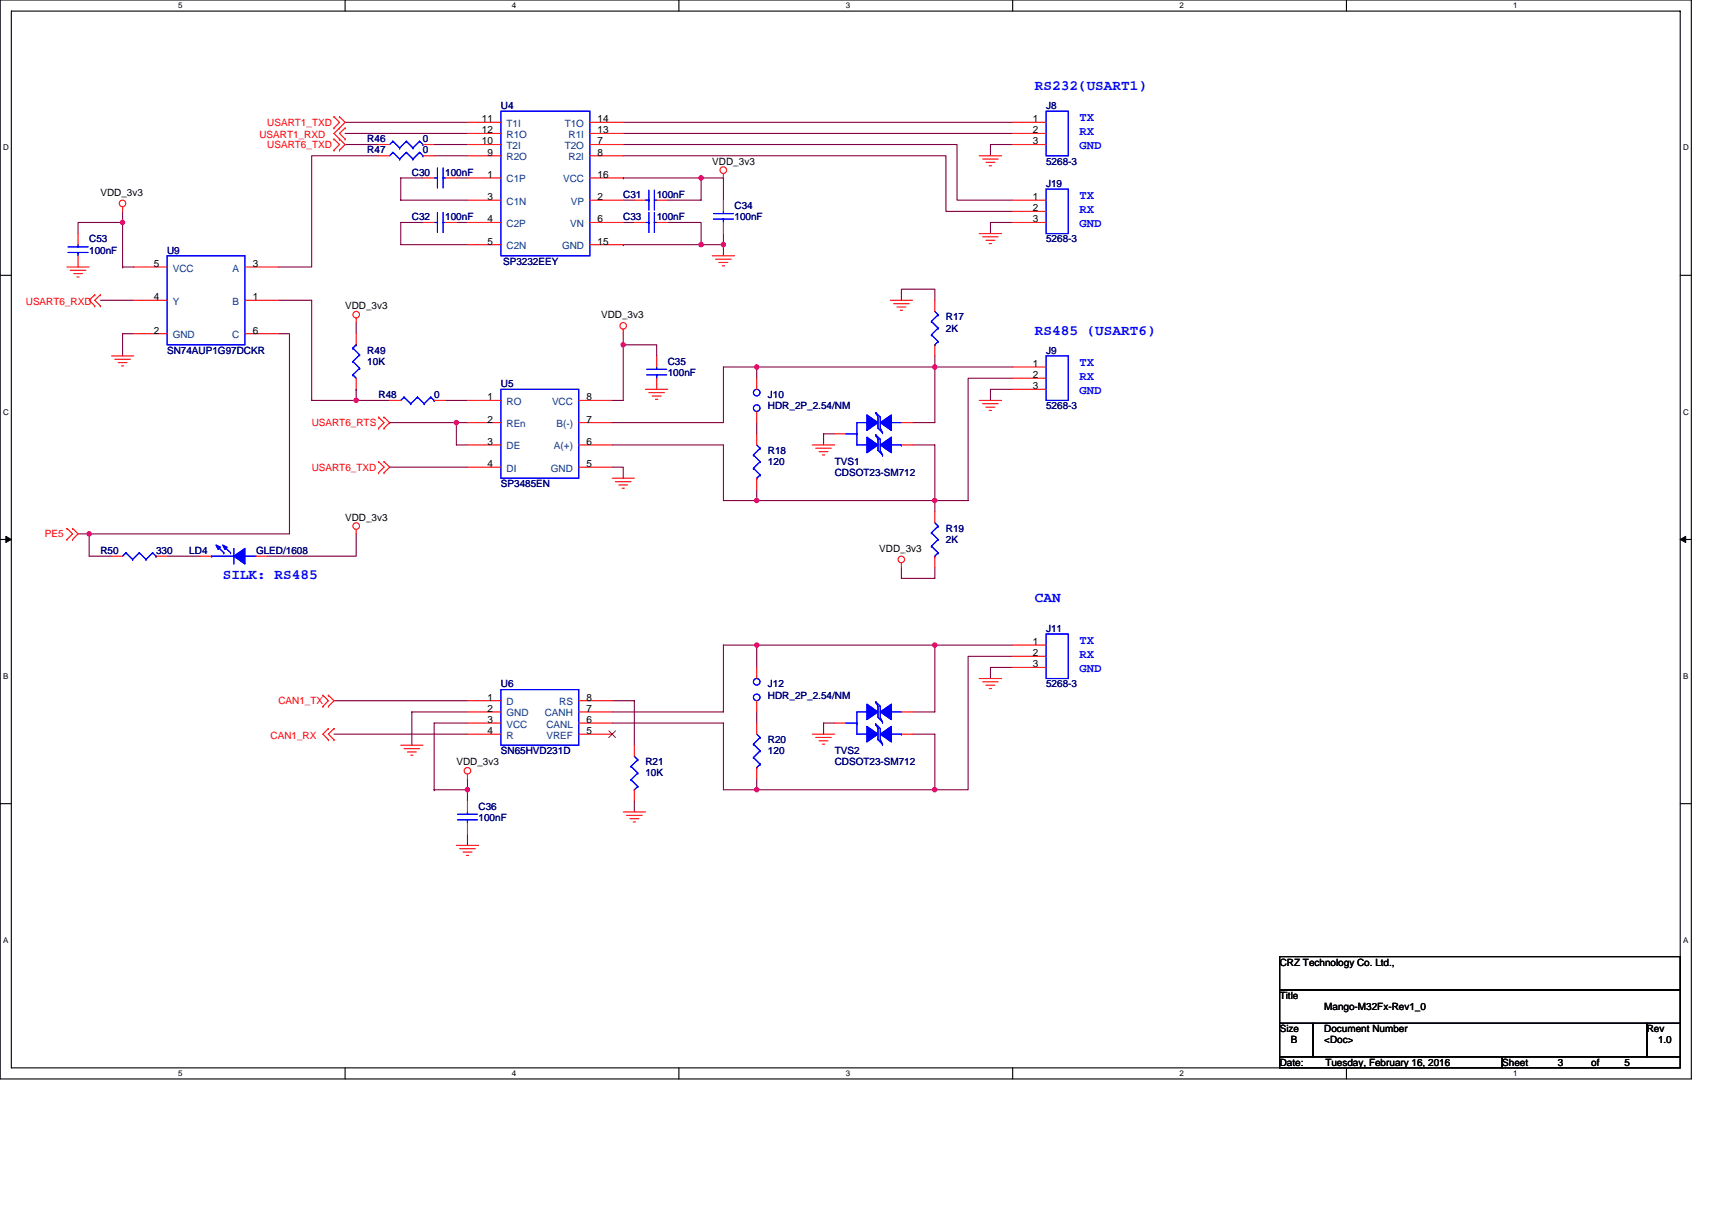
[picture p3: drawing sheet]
<svg xmlns="http://www.w3.org/2000/svg" width="297mm" height="210mm" viewBox="0 0 297 210" stroke-linecap="round" stroke-linejoin="round" font-family="sans-serif">
<path d="M0 0h293.5v187.2h-293.5zM2 1.9h289.5v183.4h-289.5z" fill="none" stroke="#000" stroke-width=".19"/>
<g fill="#fff">
<path d="M30.9 .2h.8v1.6h-.8z"/>
<path d="M30.9 185.5h.8v1.6h-.8z"/>
</g>
<path d="M59.9 0v1.9M59.9 185.3v1.9" fill="none" stroke="#000" stroke-width=".19"/>
<g fill="#fff">
<path d="M88.8 .2h.8v1.6h-.8z"/>
<path d="M88.8 185.5h.8v1.6h-.8z"/>
</g>
<path d="M117.8 0v1.9M117.8 185.3v1.9" fill="none" stroke="#000" stroke-width=".19"/>
<g fill="#fff">
<path d="M146.7 .2h.8v1.6h-.8z"/>
<path d="M146.7 185.5h.8v1.6h-.8z"/>
</g>
<path d="M175.7 0v1.9M175.7 185.3v1.9" fill="none" stroke="#000" stroke-width=".19"/>
<g fill="#fff">
<path d="M204.7 .2h.7v1.6h-.7z"/>
<path d="M204.7 185.5h.7v1.6h-.7z"/>
</g>
<path d="M233.6 0v1.9M233.6 185.3v1.9" fill="none" stroke="#000" stroke-width=".19"/>
<g fill="#fff">
<path d="M262.6 .2h.7v1.6h-.7z"/>
<path d="M262.6 185.5h.7v1.6h-.7z"/>
<path d="M.5 24.8h1v1.6h-1z"/>
<path d="M292 24.8h1v1.6h-1z"/>
<path d="M.5 70.7h1v1.5h-1z"/>
<path d="M292 70.7h1v1.5h-1z"/>
</g>
<path d="M0 47.8h2M291.5 47.8h2" fill="none" stroke="#000" stroke-width=".19"/>
<g fill="#fff">
<path d="M.5 116.5h.9v1.6h-.9z"/>
<path d="M292 116.5h.9v1.6h-.9z"/>
</g>
<path d="M0 93.6h2M291.5 93.6h2" fill="none" stroke="#000" stroke-width=".19"/>
<path d="M1 93.1l1 .5-1 .5zM291.5 93.6l1-.5v1z" fill="#000" stroke="#000" stroke-width=".17"/>
<g fill="#fff">
<path d="M.5 162.4h.9v1.5h-.9z"/>
<path d="M292 162.4h.9v1.5h-.9z"/>
</g>
<path d="M0 139.5h2M291.5 139.5h2M222 166h69.5v5.8h-69.5zM222 171.8h69.5v5.8h-69.5zM222 177.6h5.8v5.8h-5.8zM227.8 177.6h57.9v5.8h-57.9zM285.7 177.6h5.8v5.8h-5.8zM222 183.4h38.6v1.9h-38.6zM260.6 183.4h30.9v1.9h-30.9z" fill="none" stroke="#000" stroke-width=".19"/>
<g fill="none" stroke="#800040" stroke-width=".19">
<path d="M21.3 36.7v1.9M21.3 38.6h-7.8v1.9M21.3 38.6h.1M21.3 38.6v7.7M59.9 23.2h21.2M59.9 21.2h21.2M59.9 25.1h5.8M65.7 27h-11.6v19.3h-5.8M73.4 30.9h-3.9v3.8h11.6M73.4 38.6h-3.9v3.9h11.6M75.3 25.1h5.8M75.3 27h5.8"/>
<path d="M79.2 30.9h1.9M79.2 38.6h1.9M108.1 38.6h2M108.1 34.7h2M108.1 30.9h.1M108.1 21.2h67.6M108.1 23.2h67.6M108.1 25.1h57.9v9.6h9.7M108.1 27h56v9.7h11.6M108.1 30.9h13.5M115.9 38.6h5.7v3.9M121.6 30.9h3.9v3.8"/>
<path d="M121.6 30.9v3.8h-5.7M175.7 25.1h-3.9v1.9M175.7 38.6h-3.9v1.9M17.4 52.1h5.8M21.3 46.3h1.9M21.3 46.3h.1M23.2 57.9h-1.9v3.9M48.3 52.1h5.8v17.4h7.7M48.3 57.9h1.9v34.7h-34.7M61.8 56v1.9M108.1 42.5h.1M108.1 57.9v1.9"/>
<path d="M108.1 59.8h5.8v2M108.1 59.8h.1M108.1 59.8v9.7h-1.9M108.1 42.5h13.5M121.6 42.5h3.9M125.5 42.5h.1M125.5 40.5v2M125.5 42.5v1.9M156.4 52.1v-1.9h5.8v1.9M61.8 67.6h.1M61.8 69.5h5.8M61.8 67.6v1.9"/>
<path d="M67.6 73.3h.1M67.6 73.3h11.6M77.3 69.5h3.8M79.2 73.3v3.9h1.9M79.2 73.3h1.9M106.2 77.2h19.3v9.7h5.8M131.3 65.6v-1.9h-5.8v9.6h-19.3M131.3 73.3v2M131.3 63.7h30.9v9.6h-3.9M131.3 63.7h.1M144.8 75.3h-1.9v1.9M158.3 77.2h3.9v9.7"/>
<path d="M162.2 61.8v1.9h13.5M175.7 65.6h-7.7v21.3h-5.8M175.7 67.6h-3.9v1.9M13.5 92.6h2M15.5 92.6h.1M15.5 92.6v3.9h3.8M29 96.5h5.8M61.8 92.6v3.9h-15.4M67.6 81.1h13.5M106.2 81.1h1.9v1.9M131.3 84.9v2M131.3 86.9h.1"/>
<path d="M131.3 86.9h30.9M156.4 98.4v2h5.8v-2M162.2 86.9v1.9M131.3 112h-5.8v11.5h-19.3M131.3 112v3.8M131.3 112h.1M131.3 112h30.9M162.2 112h13.5M162.2 112v11.5h-3.9M175.7 113.9h-7.7v23.2h-5.8M175.7 115.8h-3.9v2M58 121.6h23.1"/>
<path d="M58 127.4h23.1M75.3 137.1h.1M75.3 137.1h5.8M81.1 137.1v1.9M81.1 123.5h-9.6v5.8M81.1 125.5h-5.8v11.6M81.1 135.1v2M106.2 121.6h3.9v7.7M106.2 125.5h19.3v11.6h5.8M110.1 139v1.9M131.3 123.5v2M131.3 135.1v2"/>
<path d="M131.3 137.1h.1M144.8 125.5h-1.9v1.9M158.3 127.4h3.9v9.7h-30.9M81.1 144.8v1.9"/>
</g>
<g fill="#f0f" stroke="#f0f" stroke-width=".19">
<circle cx="125.5" cy="42.4" r=".38"/>
<circle cx="121.6" cy="42.4" r=".38"/>
<circle cx="121.6" cy="30.9" r=".38"/>
<circle cx="81.1" cy="137" r=".38"/>
<circle cx="108.1" cy="59.8" r=".38"/>
<circle cx="79.2" cy="73.3" r=".38"/>
<circle cx="162.2" cy="63.7" r=".38"/>
<circle cx="131.3" cy="63.7" r=".38"/>
<circle cx="162.2" cy="86.9" r=".38"/>
<circle cx="131.3" cy="86.9" r=".38"/>
<circle cx="162.2" cy="137" r=".38"/>
<circle cx="131.3" cy="137" r=".38"/>
<circle cx="162.2" cy="111.9" r=".38"/>
<circle cx="131.3" cy="111.9" r=".38"/>
<circle cx="61.8" cy="69.5" r=".38"/>
<circle cx="15.5" cy="92.6" r=".38"/>
<circle cx="21.3" cy="38.6" r=".38"/>
</g>
<g fill="none" stroke="#f00" stroke-width=".19">
<path d="M21.3 35.9v.8M58 22.2h.1M58 20.3h.1M58 26.1h.1M58 24.1h.1M58 20.3l.9 .9-.9 1M58 24.1l.9 1-.9 1M58.9 20.3h.1M58.9 22.2h.1M58.9 24.1h.1M58.9 26.1h.1M58.9 20.3l1 .9-1.9 2 .9 .9"/>
<path d="M58.9 24.1l1 1-1 1M59.9 22.2h.1M59.9 24.1h.1M59.9 22.2l-1 1 1 .9M65.7 25.1h1.9M65.7 27h1.9M73.4 38.6h1.9M73.4 30.9h1.9M73.4 25.1h1.9M73.4 27h1.9M77.3 38.6h1.9M77.3 30.9h1.9"/>
<path d="M81.1 34.7h5.8M81.1 38.6h5.8M81.1 30.9h5.8M81.1 25.1h5.8M81.1 27h5.8M81.1 21.2h5.8M81.1 23.2h5.8M102.3 34.7h5.8M102.3 38.6h5.8M102.3 30.9h5.8M102.3 25.1h5.8M102.3 27h5.8"/>
<path d="M102.3 21.2h5.8M102.3 23.2h5.8M110.1 34.7h1.9M110.1 38.6h1.9M113.9 34.7h2M113.9 38.6h2M125.5 30.1v.8M125.5 34.7v2M125.5 38.6v1.9M169.9 27h3.9M170.5 27.6h2.7M171.1 28.2h1.5"/>
<path d="M171.6 28.8h.4M175.7 34.7h5.8M175.7 36.7h5.8M175.7 38.6h5.8M175.7 25.1h5.8M175.7 21.2h5.8M175.7 23.2h5.8M11.6 46.3h3.9M12.2 46.9h2.7M12.8 47.5h1.5M13.4 48.1h.3M13.5 40.5v2"/>
<path d="M13.5 44.4v1.9M16.4 51.2h.1M16.4 53.1h.1M16.4 51.2l-.9 .9 .9 1M17.4 51.2h.1M17.4 53.1h.1M17.4 51.2l-1 .9 1 1M23.2 46.3h5.8M23.2 52.1h5.8M23.2 57.9h5.8M42.5 46.3h5.8M42.5 52.1h5.8"/>
<path d="M42.5 57.9h5.8M61.8 55.2v.8M61.8 57.9v1.9M81.1 42.5h5.8M102.3 42.5h5.8M108.1 57.1v.8M123.6 44.4h3.8M124.2 45h2.7M124.7 45.6h1.6M125.3 46.1h.4M154.5 52.1h3.8M155 52.7h2.8"/>
<path d="M155.6 53.3h1.6M156.2 53.8h.4M162.2 52.1v1.9M162.2 59.8v2M169.9 40.5h3.9M170.5 41.1h2.7M171.1 41.7h1.5M171.6 42.3h.4M19.3 61.8h3.9M19.9 62.4h2.7M20.5 62.9h1.5M21.1 63.5h.4"/>
<path d="M61.8 65.6v2M65.7 74.3h.1M65.7 72.4h.1M65.7 72.4l.9 .9-.9 1M66.6 72.4h.1M66.6 74.3h.1M66.6 72.4l1 .9-1 1M67.6 69.5h1.9M75.3 69.5h2M81.1 69.5h5.8M81.1 77.2h5.8M81.1 73.3h5.8"/>
<path d="M100.4 69.5h5.8M100.4 77.2h5.8M100.4 73.3h5.8M112 67.6h3.9M112.6 68.1h2.7M113.2 68.7h1.5M113.7 69.3h.4M113.9 61.8v1.9M113.9 65.6v2M131.3 65.6v2M131.3 71.4v1.9M131.3 75.3v1.9"/>
<path d="M140.9 77.2h3.9M141.5 77.8h2.7M142.1 78.4h1.6M142.7 79h.4M144.8 75.3h1.9M156.4 77.2h1.9M156.4 73.3h1.9M169.9 69.5h3.9M170.5 70.1h2.7M171.1 70.7h1.5M171.6 71.2h.4M175.7 63.7h5.8"/>
<path d="M175.7 65.6h5.8M175.7 67.6h5.8M11.6 93.6h.1M11.6 91.7h.1M11.6 91.7l1 .9-1 1M12.6 91.7h.1M12.6 93.6h.1M12.6 91.7l.9 .9-.9 1M19.3 96.5h2M27.1 96.5h1.9M34.8 96.5h1.9M44.4 96.5h2"/>
<path d="M61.8 91.9v.7M65.7 82h.1M65.7 80.1h.1M65.7 80.1l.9 1-.9 .9M66.6 80.1h.1M66.6 82h.1M66.6 80.1l1 1-1 .9M81.1 81.1h5.8M100.4 81.1h5.8M106.2 83h3.9M106.8 83.6h2.7M107.4 84.2h1.5"/>
<path d="M107.9 84.7h.4M131.3 83v1.9M156.4 97.7v.7M162.2 88.8v1.9M162.2 96.5v1.9M131.3 115.8v2M169.9 117.8h3.9M170.5 118.3h2.7M171.1 118.9h1.5M171.6 119.5h.4M175.7 112h5.8M175.7 113.9h5.8"/>
<path d="M175.7 115.8h5.8M56 122.6h.1M56 120.6h.1M56 120.6l1 1-1 1M57 120.6h.1M57 122.6h.1M57 126.4h.1M57 128.4h.1M57 120.6l1 1-1 1M57 126.4l-1 1 1 1M58 126.4h.1M58 128.4h.1"/>
<path d="M58 126.4l-1 1 1 1M69.5 129.3h3.9M70.1 129.9h2.7M70.7 130.5h1.5M71.3 131.1h.3M81.1 134.3v.8M81.1 125.5h5.8M81.1 127.4h5.8M81.1 123.5h5.8M81.1 139v1.9M81.1 121.6h5.8M100.4 125.5h5.8"/>
<path d="M100.4 127.4h5.8M100.4 123.5h5.8M100.4 121.6h5.8M110.1 129.3v2M110.1 137.1v1.9M131.3 121.6v1.9M131.3 125.5v1.9M131.3 133.2v1.9M140.9 127.4h3.9M141.5 128h2.7M142.1 128.6h1.6M142.7 129.1h.4"/>
<path d="M144.8 125.5h1.9M156.4 127.4h1.9M156.4 123.5h1.9M79.2 146.7h3.8M79.8 147.3h2.7M80.3 147.9h1.6M80.9 148.4h.4M81.1 142.9v1.9M108.1 140.9h3.9M108.7 141.5h2.7M109.3 142.1h1.5M109.9 142.6h.4"/>
<circle cx="21.3" cy="35.3" r=".57"/>
<circle cx="125.5" cy="29.5" r=".57"/>
<circle cx="61.8" cy="54.6" r=".57"/>
<circle cx="108.1" cy="56.5" r=".57"/>
<circle cx="61.8" cy="91.3" r=".57"/>
<circle cx="156.4" cy="97.1" r=".57"/>
<circle cx="81.1" cy="133.8" r=".57"/>
</g>
<g fill="none" stroke="#00f" stroke-width=".19">
<path d="M86.9 19.3h15.4v25.1h-15.4zM181.5 19.3h3.9v7.7h-3.9zM68.2 24.5h.1M68.2 26.4h.1M68.2 24.5l-.6 .6M68.2 24.5l1.1 1.2M68.2 26.4l-.6 .6M68.2 26.4l1.1 1.2M69.3 25.7h.1M69.3 27.6h.1M70.5 24.5h.1M70.5 26.4h.1"/>
<path d="M70.5 24.5l-1.2 1.2M70.5 24.5l1.1 1.2M70.5 26.4l-1.2 1.2M70.5 26.4l1.1 1.2M71.6 25.7h.1M71.6 27.6h.1M72.8 24.5h.1M72.8 26.4h.1M72.8 24.5l-1.2 1.2M72.8 24.5l.6 .6M72.8 26.4l-1.2 1.2M72.8 26.4l.6 .6"/>
<path d="M73.4 25.1h.1M73.4 27h.1M75.3 38.6h.6M75.3 30.9h.6M75.9 36.9v3.4M75.9 38.6h.1M75.9 29.1v3.5M75.9 30.9h.1M76.9 38.6h.4M76.9 36.9v3.4M76.9 30.9h.4M76.9 29.1v3.5"/>
<path d="M112 38.6h.6M112 34.7h.6M112.6 33v3.5M112.6 34.7h.1M112.6 36.9v3.4M112.6 38.6h.1M113.5 34.7h.4M113.5 33v3.5M113.5 38.6h.4M113.5 36.9v3.4M123.8 38h3.5M123.8 37.1h3.5"/>
<path d="M125.5 36.7v.4M125.5 38h.1M125.5 38v.6M181.5 32.8h3.9v7.7h-3.9zM11.8 43.8h3.5M11.8 42.8h3.5M13.5 42.5v.3M13.5 43.8h.1M13.5 43.8v.6M29 44.4h13.5v15.4h-13.5zM61.8 59.8h.1M61.8 59.8l-.6 .6"/>
<path d="M161.6 55.8h.1M161.6 58.1h.1M161.6 55.8l1.2 1.1M161.6 58.1l1.2 1.2M162.2 59.8h.1M162.2 54l.6 .6M162.8 54.6h.1M162.8 56.9h.1M162.8 59.3h.1M162.8 54.6l-1.2 1.2M162.8 56.9l-1.2 1.2M162.8 59.3l-.6 .5"/>
<path d="M61.2 65h.1M61.2 62.7h.1M61.2 60.4h.1M61.2 65l.6 .6M61.2 62.7l1.2 1.2M61.2 60.4l1.2 1.2M62.4 63.9h.1M62.4 61.6h.1M62.4 63.9l-1.2 1.1M62.4 61.6l-1.2 1.1M70.1 68.9h.1M70.1 68.9l-.6 .6"/>
<path d="M70.1 68.9l1.2 1.2M71.3 70.1h.1M72.4 68.9h.1M72.4 68.9l-1.1 1.2M72.4 68.9l1.2 1.2M73.6 70.1h.1M74.7 68.9h.1M74.7 68.9l-1.1 1.2M74.7 68.9l.6 .6M75.3 69.5h.1M86.9 67.6h13.5v15.4h-13.5zM112.2 65h3.5"/>
<path d="M112.2 64.1h3.5M113.9 63.7v.4M113.9 65h.1M113.9 65v.6M130.7 79h.1M130.7 79l1.2 1.1M131.3 77.2l.6 .6M131.9 77.8h.1M131.9 77.8l-1.2 1.2M146.7 75.3h2M148.7 75.3h.1M150.6 73.3h-1.9v3.9h1.9"/>
<path d="M152 71.6l.7 .8v1.9l.4 .8M152 71.6l.3 .8v1.9l.8 .8M152 71.6h.1M152 75.5h.1M152 75.5l.7 .7v2l.4 .8M152 75.5l.3 .7v2l.8 .8M153.1 75.1h.1M153.1 79h.1M154.5 73.3h1.9M154.5 77.2h1.9M156.4 77.2h.1M181.5 61.8h3.9v7.7h-3.9z"/>
<path d="M21.8 95.9h.1M21.8 95.9l-.5 .6M21.8 95.9l1.2 1.2M23 97.1h.1M24.2 95.9h.1M24.2 95.9l-1.2 1.2M24.2 95.9l1.1 1.2M25.3 97.1h.1M26.5 95.9h.1M26.5 95.9l-1.2 1.2M26.5 95.9l.6 .6M27.1 96.5h.1"/>
<path d="M36.7 96.5h.1M36.7 96.5h3.9M37.7 94.8l1.1 1.1M38.8 95.9h.1M38.8 94.8l1.2 1.1M40 95.9h.1M40.6 95.2v2.7M42.5 96.5h1.9M130.7 81.3h.1M130.7 81.3l1.2 1.1M131.3 83h.1M131.9 80.1h.1"/>
<path d="M131.9 82.4h.1M131.9 80.1l-1.2 1.2M131.9 82.4l-.6 .6M161.6 92.5h.1M161.6 94.8h.1M161.6 92.5l1.2 1.1M161.6 94.8l1.2 1.1M162.2 96.5h.1M162.2 90.7l.6 .6M162.8 91.3h.1M162.8 93.6h.1M162.8 95.9h.1"/>
<path d="M162.8 91.3l-1.2 1.2M162.8 93.6l-1.2 1.2M162.8 95.9l-.6 .6M86.9 119.7h13.5v9.6h-13.5zM181.5 110h3.9v7.8h-3.9zM109.5 133h.1M109.5 135.3h.1M109.5 133l1.2 1.2M109.5 135.3l1.2 1.2M110.1 137.1h.1M110.1 131.3l.6 .5M110.7 131.8h.1"/>
<path d="M110.7 134.2h.1M110.7 136.5h.1M110.7 131.8l-1.2 1.2M110.7 134.2l-1.2 1.1M110.7 136.5l-.6 .6M130.7 129.1h.1M130.7 131.5h.1M130.7 129.1l1.2 1.2M130.7 131.5l1.2 1.1M131.3 133.2h.1M131.3 127.4l.6 .6M131.9 128h.1"/>
<path d="M131.9 130.3h.1M131.9 132.6h.1M131.9 128l-1.2 1.1M131.9 130.3l-1.2 1.2M131.9 132.6l-.6 .6M146.7 125.5h2M148.7 125.5h.1M150.6 123.5h-1.9v3.9h1.9M152 121.8l.7 .8v1.9l.4 .8M152 121.8l.3 .8v1.9l.8 .8M152 121.8h.1M152 125.7h.1"/>
<path d="M152 125.7l.7 .7v2l.4 .7M152 125.7l.3 .7v2l.8 .7M153.1 125.3h.1M153.1 129.1h.1M154.5 123.5h1.9M154.5 127.4h1.9M156.4 127.4h.1M79.4 142.3h3.4M79.4 141.3h3.4M81.1 140.9v.4M81.1 142.3h.1M81.1 142.3v.6"/>
<circle cx="131.3" cy="70.8" r=".57"/>
<circle cx="131.3" cy="68.1" r=".57"/>
<circle cx="131.3" cy="118.3" r=".57"/>
<circle cx="131.3" cy="121" r=".57"/>
</g>
<g fill="#00f" stroke="#00f" stroke-width=".19">
<path d="M40.6 96.5l1.9-1.3v2.7z" fill-rule="evenodd"/>
<path d="M37.5 94.6l.8 .4-.4 .4z" fill-rule="evenodd"/>
<path d="M38.6 94.6l.8 .4-.4 .4z" fill-rule="evenodd"/>
<path d="M40.6 96.5l1.9-1.3v2.7z" fill-rule="evenodd"/>
<path d="M37.5 94.6l.8 .4-.4 .4z" fill-rule="evenodd"/>
<path d="M38.6 94.6l.8 .4-.4 .4z" fill-rule="evenodd"/>
<path d="M152.7 123.5l2-1.3v2.7z" fill-rule="evenodd"/>
<path d="M150.4 122.2l1.9 1.3-1.9 1.4z" fill-rule="evenodd"/>
<path d="M152.7 127.4l2-1.4v2.8z" fill-rule="evenodd"/>
<path d="M150.4 126l1.9 1.4-1.9 1.4z" fill-rule="evenodd"/>
<path d="M152.7 123.5l2-1.3v2.7z" fill-rule="evenodd"/>
<path d="M150.4 122.2l1.9 1.3-1.9 1.4z" fill-rule="evenodd"/>
<path d="M152.7 127.4l2-1.4v2.8z" fill-rule="evenodd"/>
<path d="M150.4 126l1.9 1.4-1.9 1.4z" fill-rule="evenodd"/>
<path d="M152.7 73.3l2-1.3v2.7z" fill-rule="evenodd"/>
<path d="M150.4 72l1.9 1.3-1.9 1.4z" fill-rule="evenodd"/>
<path d="M152.7 77.2l2-1.3v2.7z" fill-rule="evenodd"/>
<path d="M150.4 75.9l1.9 1.3-1.9 1.4z" fill-rule="evenodd"/>
<path d="M152.7 73.3l2-1.3v2.7z" fill-rule="evenodd"/>
<path d="M150.4 72l1.9 1.3-1.9 1.4z" fill-rule="evenodd"/>
<path d="M152.7 77.2l2-1.3v2.7z" fill-rule="evenodd"/>
<path d="M150.4 75.9l1.9 1.3-1.9 1.4z" fill-rule="evenodd"/>
</g>
<path d="M105.6 126.8l1.2 1.2M106.8 126.8l-1.2 1.2" fill="none" stroke="#804000" stroke-width=".17"/>
<g font-size="2.5" fill="#00f">
<text x="179.6" y="15.6">RS232(USART1)</text>
<text x="179.6" y="58.1">RS485 (USART6)</text>
<text x="38.6" y="100.5">SILK: RS485</text>
<text x="179.6" y="104.4">CAN</text>
</g>
<g font-size="2.1" fill="#00f">
<text x="187.3" y="21.1">TX</text>
<text x="187.3" y="23.5">RX</text>
<text x="187.3" y="25.9">GND</text>
<text x="187.3" y="34.6">TX</text>
<text x="187.3" y="37">RX</text>
<text x="187.3" y="39.4">GND</text>
<text x="187.3" y="63.5">TX</text>
<text x="187.3" y="66">RX</text>
<text x="187.3" y="68.4">GND</text>
<text x="187.3" y="111.8">TX</text>
<text x="187.3" y="114.2">RX</text>
<text x="187.3" y="116.6">GND</text>
</g>
<g font-size="1.7" fill="#f00">
<text x="45" y="23.9">USART1_RXD</text>
<text x="46.4" y="21.8">USART1_TXD</text>
<text x="46.4" y="25.7">USART6_TXD</text>
<text x="4.5" y="52.9">USART6_RXD</text>
<text x="54.1" y="73.9">USART6_RTS</text>
<text x="54.1" y="81.7">USART6_TXD</text>
<text x="7.8" y="93.2">PE5</text>
<text x="48.3" y="122.2">CAN1_TX</text>
<text x="46.9" y="128.2">CAN1_RX</text>
</g>
<g font-size="1.7">
<text x="83.6" y="23.1">12</text>
<text x="83.6" y="21.2">11</text>
<text x="103.7" y="21.2">14</text>
<text x="103.7" y="23.1">13</text>
<text x="179.2" y="21.2">1</text>
<text x="179.2" y="23.1">2</text>
<text x="83.6" y="25.1">10</text>
<text x="84.6" y="27">9</text>
<text x="103.7" y="25.1">7</text>
<text x="103.7" y="27">8</text>
<text x="123.6" y="28.6">VDD_3v3</text>
<text x="179.2" y="25.1">3</text>
<text x="17.4" y="34">VDD_3v3</text>
<text x="84.6" y="30.9">1</text>
<text x="84.6" y="34.7">3</text>
<text x="103.7" y="34.7">2</text>
<text x="103.7" y="30.9">16</text>
<text x="179.2" y="34.7">1</text>
<text x="84.6" y="38.6">4</text>
<text x="103.7" y="38.6">6</text>
<text x="179.2" y="36.7">2</text>
<text x="179.2" y="38.6">3</text>
<text x="26.7" y="46.3">5</text>
<text x="43.9" y="46.3">3</text>
<text x="84.6" y="42.4">5</text>
<text x="103.7" y="42.4">15</text>
<text x="26.7" y="52.1">4</text>
<text x="43.9" y="52.1">1</text>
<text x="59.9" y="53.7">VDD_3v3</text>
<text x="26.7" y="57.9">2</text>
<text x="43.9" y="57.9">6</text>
<text x="104.3" y="55.2">VDD_3v3</text>
<text x="179.2" y="63.7">1</text>
<text x="179.2" y="65.6">2</text>
<text x="84.6" y="69.5">1</text>
<text x="101.8" y="69.5">8</text>
<text x="179.2" y="67.5">3</text>
<text x="84.6" y="73.3">2</text>
<text x="84.6" y="77.2">3</text>
<text x="101.8" y="77.2">6</text>
<text x="101.8" y="73.3">7</text>
<text x="84.6" y="81">4</text>
<text x="101.8" y="81">5</text>
<text x="59.9" y="90.3">VDD_3v3</text>
<text x="152.5" y="95.7">VDD_3v3</text>
<text x="179.2" y="111.9">1</text>
<text x="179.2" y="113.9">2</text>
<text x="179.2" y="115.8">3</text>
<text x="84.6" y="121.6">1</text>
<text x="84.6" y="123.5">2</text>
<text x="84.6" y="125.5">3</text>
<text x="101.8" y="121.6">8</text>
<text x="101.8" y="125.5">6</text>
<text x="101.8" y="123.5">7</text>
<text x="84.6" y="127.4">4</text>
<text x="101.8" y="127.4">5</text>
<text x="79.2" y="132.8">VDD_3v3</text>
<text x="222" y="167.6">CRZ Technology Co. Ltd.,</text>
<text x="222" y="173.4">Title</text>
<text x="222" y="179.1">Size</text>
<text x="229.8" y="179.1">Document Number</text>
<text x="229.8" y="175.3">Mango-M32Fx-Rev1_0</text>
<text x="285.7" y="179.1">Rev</text>
<text x="222" y="184.9">Date:</text>
<text x="224" y="181.1">B</text>
<text x="229.8" y="181.1">&lt;Doc&gt;</text>
<text x="230" y="184.9">Tuesday, February 16, 2016</text>
<text x="260.6" y="184.9">Sheet</text>
<text x="270.3" y="184.9">3</text>
<text x="276.1" y="184.9">of</text>
<text x="281.9" y="184.9">5</text>
<text x="287.7" y="181.1">1.0</text>
</g>
<g font-size="1.7" fill="#000080">
<text x="86.9" y="18.9">U4</text>
<text x="181.5" y="18.9">J8</text>
<text x="63.7" y="24.7">R46</text>
<text x="63.7" y="26.6">R47</text>
<text x="73.4" y="24.7">0</text>
<text x="73.4" y="26.6">0</text>
<text x="181.5" y="28.6">5268-3</text>
<text x="71.5" y="30.5">C30</text>
<text x="77.3" y="30.5">100nF</text>
<text x="108.1" y="34.4">C31</text>
<text x="113.9" y="34.4">100nF</text>
<text x="181.5" y="32.4">J19</text>
<text x="71.5" y="38.2">C32</text>
<text x="77.3" y="38.2">100nF</text>
<text x="108.1" y="38.2">C33</text>
<text x="113.9" y="38.2">100nF</text>
<text x="127.4" y="36.3">C34</text>
<text x="127.4" y="38.2">100nF</text>
<text x="15.5" y="42.1">C53</text>
<text x="15.5" y="44">100nF</text>
<text x="29" y="44">U9</text>
<text x="87.3" y="45.9">SP3232EEY</text>
<text x="181.5" y="42.1">5268-3</text>
<text x="164.1" y="55.6">R17</text>
<text x="164.1" y="57.5">2K</text>
<text x="29" y="61.4">SN74AUP1G97DCKR</text>
<text x="63.7" y="61.4">R49</text>
<text x="63.7" y="63.3">10K</text>
<text x="115.9" y="63.3">C35</text>
<text x="115.9" y="65.2">100nF</text>
<text x="181.5" y="61.4">J9</text>
<text x="65.7" y="69.1">R48</text>
<text x="75.3" y="69.1">0</text>
<text x="86.9" y="67.2">U5</text>
<text x="133.2" y="69.1">J10</text>
<text x="133.2" y="71">HDR_2P_2.54/NM</text>
<text x="181.5" y="71">5268-3</text>
<text x="133.2" y="78.8">R18</text>
<text x="133.2" y="80.7">120</text>
<text x="144.8" y="80.7">TVS1</text>
<text x="144.8" y="82.6">CDSOT23-SM712</text>
<text x="86.9" y="84.5">SP3485EN</text>
<text x="164.1" y="92.3">R19</text>
<text x="164.1" y="94.2">2K</text>
<text x="17.4" y="96.1">R50</text>
<text x="27.1" y="96.1">330</text>
<text x="32.8" y="96.1">LD4</text>
<text x="44.4" y="96.1">GLED/1608</text>
<text x="181.5" y="109.6">J11</text>
<text x="86.9" y="119.3">U6</text>
<text x="133.2" y="119.3">J12</text>
<text x="181.5" y="119.3">5268-3</text>
<text x="133.2" y="121.2">HDR_2P_2.54/NM</text>
<text x="86.9" y="130.9">SN65HVD231D</text>
<text x="133.2" y="128.9">R20</text>
<text x="133.2" y="130.9">120</text>
<text x="144.8" y="130.9">TVS2</text>
<text x="112" y="132.8">R21</text>
<text x="112" y="134.7">10K</text>
<text x="144.8" y="132.8">CDSOT23-SM712</text>
<text x="83" y="140.5">C36</text>
<text x="83" y="142.5">100nF</text>
</g>
<g font-size="1.7" fill="#004080">
<text x="87.9" y="23.9">R1O</text>
<text x="87.9" y="22">T1I</text>
<text x="98" y="22">T1O</text>
<text x="98.7" y="23.9">R1I</text>
<text x="87.9" y="25.9">T2I</text>
<text x="87.9" y="27.8">R2O</text>
<text x="98" y="25.9">T2O</text>
<text x="98.7" y="27.8">R2I</text>
<text x="87.9" y="31.7">C1P</text>
<text x="87.9" y="35.5">C1N</text>
<text x="97.7" y="31.7">VCC</text>
<text x="99" y="35.5">VP</text>
<text x="87.9" y="39.4">C2P</text>
<text x="99" y="39.4">VN</text>
<text x="30" y="47.1">VCC</text>
<text x="40.4" y="47.1">A</text>
<text x="87.9" y="43.2">C2N</text>
<text x="97.5" y="43.2">GND</text>
<text x="30" y="52.9">Y</text>
<text x="40.4" y="52.9">B</text>
<text x="30" y="58.7">GND</text>
<text x="40.3" y="58.7">C</text>
<text x="87.9" y="70.3">RO</text>
<text x="95.8" y="70.3">VCC</text>
<text x="87.9" y="74.1">REn</text>
<text x="87.9" y="78">DE</text>
<text x="96.1" y="78">A(+)</text>
<text x="96.6" y="74.1">B(-)</text>
<text x="87.9" y="81.9">DI</text>
<text x="95.6" y="81.9">GND</text>
<text x="87.9" y="122.4">D</text>
<text x="87.9" y="124.3">GND</text>
<text x="94.5" y="124.3">CANH</text>
<text x="97" y="122.4">RS</text>
<text x="87.9" y="126.3">VCC</text>
<text x="87.9" y="128.2">R</text>
<text x="94.8" y="128.2">VREF</text>
<text x="94.8" y="126.3">CANL</text>
</g>
<g font-size="1.4">
<text x="30.9" y="1.5">5</text>
<text x="88.8" y="1.5">4</text>
<text x="146.7" y="1.5">3</text>
<text x="204.7" y="1.5">2</text>
<text x="262.6" y="1.5">1</text>
<text x=".5" y="26.1">D</text>
<text x="292" y="26.1">D</text>
<text x=".5" y="71.9">C</text>
<text x="292" y="71.9">C</text>
<text x=".5" y="117.8">B</text>
<text x="292" y="117.8">B</text>
<text x=".5" y="163.6">A</text>
<text x="292" y="163.6">A</text>
<text x="30.9" y="186.8">5</text>
<text x="88.8" y="186.8">4</text>
<text x="146.7" y="186.8">3</text>
<text x="204.7" y="186.8">2</text>
<text x="262.6" y="186.8">1</text>
</g>
</svg>
